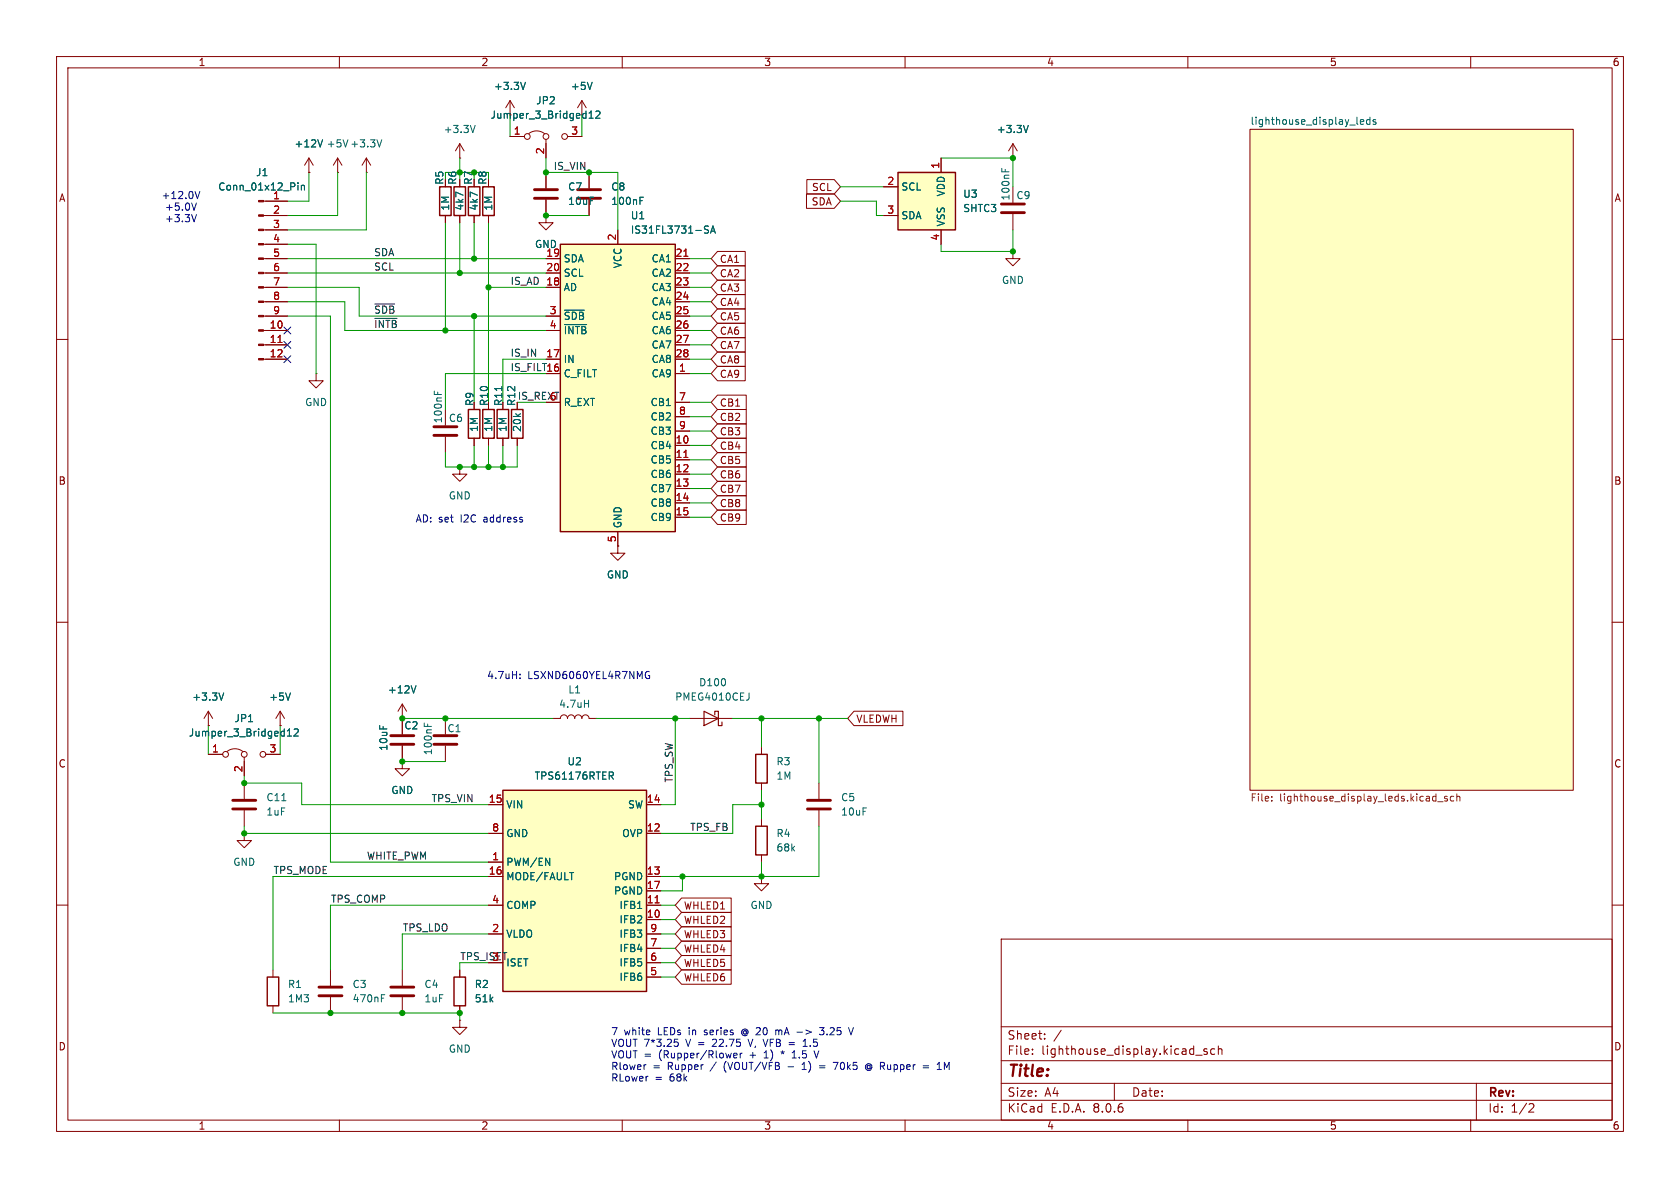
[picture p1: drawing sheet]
<svg xmlns="http://www.w3.org/2000/svg" width="297mm" height="210mm" viewBox="0 0 297 210" stroke-linecap="round" stroke-linejoin="round" font-family="sans-serif">
<g fill="none" stroke="#840000" stroke-width=".18">
<path d="M10 10h277v190h-277zM12 12h273v186h-273zM60 10v2M110 10v2M160 10v2M210 10v2M260 10v2M96.5 38.1v1.3h1.3l-1.3 1.2-1.3-1.2h1.3M96.5 38.1h.1M221 22.9h57.1v116.8h-57.1zM10 60h2M285 60h2"/>
<path d="M10 110h2M285 110h2M36.8 128.3h.1M36.8 125.7l-.7 1.3M36.8 125.7v2.6M36.8 125.7l.8 1.3M36.8 133.4h2.6M40.1 132.8a2.26 2.26 0 0 1 2.8 0M43.2 133.9v3.3M47 133.4h2.5M49.5 128.3h.1M49.5 125.7l-.7 1.3"/>
<path d="M49.5 125.7v2.6M49.5 125.7l.8 1.3M10 160h2M285 160h2M177 166h108v32h-108zM60 198v2M110 198v2M160 198v2M177 194.5h108M177 191.5h108M177 187.5h108M177 181.5h108"/>
<path d="M182.5 186.3v.1M182.5 185.5v.1M184.7 183.6v.1M184.7 182.8v.1M187.6 182.1l-1.3 2M197 191.5v3M210 198v2M211.4 186.5h1.1M213.4 185.5l-.4-.1-.2 .2 .1 .2 .5 .2v.3h-.6M214.7 185.5l-.4-.1-.3 .3v.4l.2 .2h.5M215.4 185.5l.2-.1 .4 .1v.9M215.4 184.9v1.5"/>
<path d="M260 198v2M261 191.5v6.5M270.5 195.1l.5 .1 .2 .3-1 1.1h1"/>
<circle cx="39.9" cy="133.4" r=".51"/>
<circle cx="43.2" cy="133.4" r=".51"/>
<circle cx="46.5" cy="133.4" r=".51"/>
</g>
<path d="M221 22.9h57.1v116.8h-57.1z" fill="#ffffc2" stroke="#ffffc2" stroke-width=".18"/>
<path d="M240.5 21.6l.6-.2-.1-.2-.3-.1-.2 .2 .1 .6h.4M242.2 21.2l-.4-.1-.2 .3 .1 .5h.5M242.2 20.7v1.3M243.2 21.2l-.3-.1-.2 .2 .1 .2 .4 .1v.3h-.5M39.6 122.5l-.5 1.3M50.8 130.1h.7M50.8 129.2l.4-.4v1.3M51.3 122.5l-.4 1.3M52 129l.5-.2 .2 .4-.8 .9h.8" fill="none" stroke="#006464" stroke-width=".18"/>
<path d="M224.8 141.5v.1M224.8 140.8v.1M253.7 140.8h.2M253.9 140.3v1.3M253.9 141.5l-.2 .1M254.2 141.7h.9M255.9 140.8h-.3l-.2 .1v.2l.5 .1v.3h-.5M257 140.8h-.4l-.2 .2 .1 .5h.5M257.5 140.9l.2-.1h.3l.1 .8M257.5 140.3v1.3" fill="none" stroke="#725600" stroke-width=".18"/>
<path d="M158.7 30.5h10.2v10.1h-10.2z" fill="#ffffc2"/>
<path d="M158.7 30.5h10.2v10.1h-10.2zM47.2 172.7h2.1v5.1h-2.1z" fill="none" stroke="#840000" stroke-width=".25"/>
<g fill="none" stroke="#840000" stroke-width=".18">
<path d="M96.5 30.5v2.8M96.5 35.3v2.8M104.1 30.5v2.8M104.1 35.3v2.8M156.2 33h2.5M156.2 38.1h2.5M166.4 27.9v2.6M166.4 40.6v2.6M179.1 44.5v1.2h1.2l-1.2 1.3-1.3-1.3h1.3M179.1 44.5h.1M109.2 96.5v1.3h1.3l-1.3 1.3-1.3-1.3h1.3M109.2 96.5h.1"/>
<path d="M43.2 138.4v2.8M43.2 147.3v1.3h1.2l-1.2 1.3-1.3-1.3h1.3M43.2 147.3h.1M43.2 143.3v2.8M48.3 171.5v1.2M48.3 177.8v1.3M58.4 171.5v2.7M58.4 176.3v2.8M71.1 171.5v2.7M71.1 176.3v2.8"/>
</g>
<path d="M94.5 35.1h4.1M94.5 33.5h4.1M102.1 35.1h4.1M102.1 33.5h4.1M41.1 143h4.1M41.1 141.5h4.1M56.4 176h4.1M56.4 174.5h4.1M69.1 176h4.1M69.1 174.5h4.1" fill="none" stroke="#840000" stroke-width=".51"/>
<path d="M113.1 35.5h.5M113.1 34.9h.6M49.8 141.5h.7M67.4 176.4h.4M67.4 175.8h.6" fill="none" stroke="#006464" stroke-width=".18"/>
<path d="M88.9 139.7h25.4v35.6h-25.4z" fill="#ffffc2"/>
<path d="M82.8 33h2v5.1h-2zM82.8 72.4h2v5.1h-2zM85.3 72.4h2.1v5.1h-2.1zM87.9 72.4h2v5.1h-2zM90.4 72.4h2.1v5.1h-2.1zM88.9 139.7h25.4v35.6h-25.4zM133.6 146.1h2v5h-2z" fill="none" stroke="#840000" stroke-width=".25"/>
<g fill="none" stroke="#840000" stroke-width=".18">
<path d="M83.8 38.1v1.3M179.1 27.9h.1M179.1 25.4v2.5M179.1 37.8v2.8M179.1 25.4l-.8 1.3M179.1 25.4l.7 1.3M83.8 71.1v1.3M83.8 77.5v1.2M86.4 71.1v1.3M86.4 77.5v1.2M88.9 71.1v1.3M88.9 77.5v1.2"/>
<path d="M91.4 71.1v1.3M91.4 77.5v1.2M81.3 82.6v1.2h1.2l-1.2 1.3-1.3-1.3h1.3M81.3 82.6h.1M71.1 127h.1M71.1 134.6v1.3h1.3l-1.3 1.3-1.3-1.3h1.3M71.1 134.6h.1M71.1 124.5l-.7 1.2M71.1 124.5v5.3M71.1 131.8v2.8M71.1 124.5l.8 1.2M78.7 127v2.8"/>
<path d="M78.7 131.8v2.8M97.8 127h1.3a.64 .64 0 0 1 .6-.6 .64 .64 0 0 1 .6 .6 .64 .64 0 0 1 .7-.6 .64 .64 0 0 1 .6 .6 .64 .64 0 0 1 .6-.6 .64 .64 0 0 1 .7 .6 .64 .64 0 0 1 .6-.6 .64 .64 0 0 1 .6 .6h1.3M86.4 152.4h2.5M86.4 147.3h2.5M86.4 154.9h2.5M86.4 142.2h2.5M114.3 147.3h2.5M114.3 154.9h2.5M114.3 142.2h2.5M114.3 157.5h2.5M134.6 144.8v1.3M134.6 151.1v1.3"/>
<path d="M86.4 160h2.5M86.4 165.1h2.5M114.3 162.6h2.5M114.3 160h2.5M114.3 165.1h2.5M114.3 172.7h2.5M114.3 170.2h2.5M114.3 167.6h2.5"/>
</g>
<g fill="none" stroke="#006464" stroke-width=".18">
<path d="M177.1 29.8v.6M177.7 29.9v.5M181.8 22.2l-.4 1.2M88.7 68.3v.7M73.5 121.2l-.4 1.3M75 127.8v.6M75.6 128v.4M103.3 124.4h.7M104 123.8v1.2M107.7 136.5h.5l.2 .2-.1 .4h-.6M108 137.1l.4 .6M96.5 151.7l.7 1.3v-1.3"/>
<path d="M100.7 154.2h.7M112.7 160.6h.7"/>
</g>
<path d="M115.8 159.6h.7" fill="none" stroke="#a90000" stroke-width=".18"/>
<path d="M177 37.6h4.1M177 36.1h4.1M69.1 131.6h4.1M69.1 130h4.1M76.7 131.6h4.1M76.7 130h4.1" fill="none" stroke="#840000" stroke-width=".51"/>
<path d="M99.1 43.2h20.3v50.8h-20.3z" fill="#ffffc2"/>
<path d="M77.7 33h2.1v5.1h-2.1zM80.3 33h2v5.1h-2zM85.3 33h2.1v5.1h-2.1zM99.1 43.2h20.3v50.8h-20.3zM133.6 133.4h2v5h-2zM80.3 172.7h2v5.1h-2z" fill="none" stroke="#840000" stroke-width=".25"/>
<g fill="none" stroke="#840000" stroke-width=".18">
<path d="M90.2 17.8l-.8 1.3M90.2 17.8v2.5M90.2 17.8l.7 1.3M102.9 17.8l-.8 1.3M102.9 17.8v2.5M102.9 17.8l.7 1.3M46.6 38.1h4.2M46.6 35.6h4.2M54.6 30.5h.1M54.6 27.9l-.8 1.3M54.6 27.9v2.6M54.6 27.9l.8 1.3"/>
<path d="M59.7 30.5h.1M59.7 27.9l-.8 1.3M59.7 27.9v2.6M59.7 27.9l.8 1.3M64.8 30.5h.1M64.8 27.9l-.8 1.3M64.8 27.9v2.6M64.8 27.9l.7 1.3M78.7 38.1v1.3M81.3 27.9h.1M81.3 25.4v2.5M81.3 38.1v1.3"/>
<path d="M81.3 25.4l-.8 1.3M81.3 25.4l.7 1.3M83.8 38.1v1.3M86.4 38.1v1.3M90.2 24.1h2.5M93.5 23.6a2.26 2.26 0 0 1 2.8 0M96.5 38.1h.1M96.5 24.6v3.3M96.5 30.5v2.8M96.5 35.3v2.8M100.3 24.1h2.6M104.1 30.5v2.8"/>
<path d="M104.1 35.3v2.8M142.6 34.3h4.9l1.1 1.3-1.1 1.2h-4.9zM142.6 31.7h4.9l1.1 1.3-1.1 1.3h-4.9zM156.2 38.1h2.5M156.2 33h2.5M166.4 27.9v2.6M179.1 27.9h.1M46.6 50.8h4.2M46.6 45.7h4.2M46.6 48.3h4.2M46.6 53.3h4.2M46.6 55.9h4.2"/>
<path d="M46.6 58.4h4.2M46.6 43.2h4.2M46.6 40.6h4.2M96.5 50.8h2.6M96.5 45.7h2.6M96.5 48.3h2.6M96.5 55.9h2.6M96.5 58.4h2.6M109.2 40.6v2.6M119.4 50.8h2.5M119.4 45.7h2.5M119.4 48.3h2.5"/>
<path d="M119.4 53.3h2.5M119.4 55.9h2.5M119.4 58.4h2.5M126.8 49.5h4.9v2.6h-4.9l-1.1-1.3zM126.8 57.1h4.9v2.6h-4.9l-1.1-1.3zM126.8 54.6h4.9v2.6h-4.9l-1.1-1.3zM126.8 52.1h4.9v2.5h-4.9l-1.1-1.3zM126.8 59.7h4.9v2.5h-4.9l-1.1-1.2zM126.8 44.4h4.9v2.6h-4.9l-1.1-1.3zM126.8 47h4.9v2.5h-4.9l-1.1-1.2zM166.4 40.6v2.6M46.6 63.5h4.2"/>
<path d="M46.6 61h4.2M55.9 66v1.3h1.2l-1.2 1.3-1.3-1.3h1.3M55.9 66h.1M78.7 77.2v2.8M83.8 71.1v1.3M83.8 77.5v1.2M86.4 71.1v1.3M86.4 77.5v1.2M88.9 71.1v1.3M88.9 77.5v1.2M91.4 71.1v1.3M91.4 77.5v1.2"/>
<path d="M96.5 66h2.6M96.5 63.5h2.6M119.4 66h2.5M119.4 78.7h2.5M119.4 63.5h2.5M119.4 61h2.5M119.4 71.1h2.5M119.4 73.7h2.5M119.4 76.2h2.5M126.8 74.9h5.1v2.6h-5.1l-1.1-1.3zM126.8 77.5h5.1v2.5h-5.1l-1.1-1.3zM126.8 72.4h5.1v2.5h-5.1l-1.1-1.2z"/>
<path d="M126.8 69.8h5.1v2.6h-5.1l-1.1-1.3zM126.8 64.8h4.9v2.5h-4.9l-1.1-1.3zM126.8 62.2h4.9v2.6h-4.9l-1.1-1.3zM109.2 96.5h.1M109.2 94v2.5M119.4 81.3h2.5M119.4 83.8h2.5M119.4 86.4h2.5M119.4 88.9h2.5M119.4 91.4h2.5M126.8 87.6h5.1v2.6h-5.1l-1.1-1.3zM126.8 82.5h5.1v2.6h-5.1l-1.1-1.3z"/>
<path d="M126.8 90.2h5.1v2.5h-5.1l-1.1-1.3zM126.8 85.1h5.1v2.5h-5.1l-1.1-1.2zM126.8 80h5.1v2.6h-5.1l-1.1-1.3zM36.8 128.3h.1M36.8 133.4h2.6M43.2 134.6v2.6M47 133.4h2.5M49.5 128.3h.1M71.1 134.6h.1M71.1 127h.1M71.1 127v2.8M71.1 131.8v2.8"/>
<path d="M121.9 127h7.6M134.6 132.1v1.3M134.6 138.4v1.3M144.8 138.4v2.8M151 125.7h8.6v2.6h-8.6l-1.1-1.3zM86.4 152.4h2.5M86.4 147.3h2.5M86.4 154.9h2.5M86.4 142.2h2.5M114.3 147.3h2.5M114.3 154.9h2.5M114.3 142.2h2.5"/>
<path d="M114.3 157.5h2.5M120.5 158.7h8.8v2.6h-8.8l-1.1-1.3zM134.6 154.9v1.3h1.3l-1.3 1.3-1.3-1.3h1.3M134.6 154.9h.1M144.8 143.3v2.8M81.3 171.5v1.2M81.3 177.8v1.3M86.4 160h2.5M86.4 165.1h2.5M114.3 162.6h2.5M114.3 160h2.5M114.3 165.1h2.5"/>
<path d="M114.3 172.7h2.5M114.3 170.2h2.5M114.3 167.6h2.5M120.5 161.3h8.8v2.5h-8.8l-1.1-1.2zM120.5 171.4h8.8v2.6h-8.8l-1.1-1.3zM120.5 166.4h8.8v2.5h-8.8l-1.1-1.3zM120.5 163.8h8.8v2.6h-8.8l-1.1-1.3zM120.5 168.9h8.8v2.6h-8.8l-1.1-1.3zM81.3 180.3v1.3h1.2l-1.2 1.3-1.3-1.3h1.3M81.3 180.3h.1"/>
<circle cx="93.2" cy="24.1" r=".51"/>
<circle cx="96.5" cy="24.1" r=".51"/>
<circle cx="99.8" cy="24.1" r=".51"/>
</g>
<path d="M120.9 45.3h.7M49.1 60.5h.8M120.9 80.9h.7M115.8 159.6h.7" fill="none" stroke="#a90000" stroke-width=".18"/>
<g fill="none" stroke="#006464" stroke-width=".18">
<path d="M92.9 14.5l-.4 1.3M104.1 20l.4-.4v1.3M104.7 14.5l-.4 1.3M105.3 19.8l.5-.2 .3 .4-.8 .9h.8M52.7 32.3v.2M52.7 32.8v.8M53.3 32.8v.8M53.3 32.9l.2-.1h.3v.8M57 24.7l-.4 1.3M67.5 24.7l-.4 1.3M84 22.2l-.4 1.2M104.1 20.9h.8"/>
<path d="M113.1 35.5h.5M113.1 34.9h.6M181.8 22.2l-.4 1.2M99.8 54.8h3.5M99.8 57.4h3.9M124.6 40.4l.5 .3 .2 .3-.3 .2h-.5M125.3 40l-.5-.1-.2 .2M125.6 41.2l.4-1.3 .5 1.3M125.7 40.9h.6M76.8 69.1v.6M77.4 69.3v.4M88.7 68.3v.7"/>
<path d="M39.6 122.5l-.5 1.3M50.8 130.1h.7M50.8 129.2l.4-.4v1.3M51.3 122.5l-.4 1.3M52 129l.5-.2 .2 .4-.8 .9h.8M73.5 121.2l-.4 1.3M107.7 136.5h.5l.2 .2-.1 .4h-.6M108 137.1l.4 .6M132.4 122.5v.9l-.3 .4M96.5 151.7l.7 1.3v-1.3M100.7 154.2h.7M112.7 160.6h.7"/>
</g>
<path d="M124.5 125.7l2.5 1.3-2.5 1.3zM126.4 126.4v-.7h.6v2.6h.6v-.7" fill="none" stroke="#840000" stroke-width=".2"/>
<g fill="#840000" stroke="#840000" stroke-width=".18">
<path d="M45.7 63.4h.9v.2h-.9z"/>
<path d="M45.7 60.8h.9v.3h-.9z"/>
<path d="M45.7 58.3h.9v.2h-.9z"/>
<path d="M45.7 55.8h.9v.2h-.9z"/>
<path d="M45.7 53.2h.9v.3h-.9z"/>
<path d="M45.7 50.7h.9v.2h-.9z"/>
<path d="M45.7 48.1h.9v.3h-.9z"/>
<path d="M45.7 45.6h.9v.2h-.9z"/>
<path d="M45.7 43.1h.9v.2h-.9z"/>
<path d="M45.7 40.5h.9v.3h-.9z"/>
<path d="M45.7 38h.9v.2h-.9z"/>
<path d="M45.7 35.4h.9v.3h-.9z"/>
</g>
<path d="M76.7 77h4.1M76.7 75.4h4.1M142.7 143h4.1M142.7 141.5h4.1" fill="none" stroke="#840000" stroke-width=".51"/>
<path d="M66.3 56.3h3.9M66.3 53.7h3.5" fill="none" stroke="#0f0f0f" stroke-width=".18"/>
<g fill="none" stroke="#0000c2" stroke-width=".18">
<path d="M34.5 33.8l.4 1.3 .4-1.3M34.7 35.9l-.4 1.3M34.7 37.9l-.4 1.3M91.9 119.8v.2M91.9 119.2v.1M114.3 118.8h.5M114.6 119.4h.3v.4l-.3 .2-.3-.1M114.2 188.2l-.2 .1M119.4 184.2h.3l.2 .2-.1 .5-.4 .1M129.7 186.6l.6-.1-.1-.3h-.3l-.2 .2 .1 .6h.4M130.8 186.2v.8M131.2 186.2l-.4 .2"/>
<path d="M131.5 182a.59 .59 0 0 0-.4 .5 .59 .59 0 0 0 .4 .6M132.2 183.7l.5 1.3M135.1 187h.7M137.1 182.1v.8M137.1 182.2l.4-.1 .2 .2M138.3 186.1l-.1 .2M139.3 188.6h1M140 187h.8M140.4 185.7v1.3M140.9 182.4h1M141.8 189.1h.7M141.8 188.2l.4-.4v1.3"/>
<path d="M142 185h.7M142.1 184l.2-.3v1.3M143.9 185.7l.4 1.3 .5-1.3M144.9 181.7h.8l-.5 .4 .4 .2v.5l-.2 .1-.5-.1M144.9 188.4h.9M144.9 188.8h.9M147.3 187.8h.8l-.5 1.3M150 181.7l.4 1.2 .5-1.2M153.8 188.5a.31 .31 0 0 0-.4-.1 .31 .31 0 0 0 0 .5 .31 .31 0 0 0 .4-.1M153.8 188.3v.5M154.1 188.7l-.1 .2-.2-.1M154.1 188.4a.6 .6 0 0 0-.8-.3 .6 .6 0 0 0-.2 .9 .6 .6 0 0 0 .9 .1"/>
<path d="M163.2 188.4h1M163.2 188.8h1M165.8 188.1l.2-.3v1.3M167.4 188.7l-.4-.9v1.3"/>
</g>
<g fill="none" stroke="#009600" stroke-width=".18">
<path d="M54.6 30.5v5.1h-3.8M59.7 30.5v7.6h-8.9M64.8 30.5v10.1h-14M78.7 39.4v19M78.7 30.5h7.7M81.3 27.9v2.6M81.3 39.4v8.9M83.8 39.4v6.3M86.4 39.4v31.7M90.2 20.3v3.8M96.5 27.9v2.6h12.7v10.1M96.5 38.1h7.6"/>
<path d="M102.9 20.3v3.8M148.6 35.6h6.3v2.5h1.3M148.6 33h7.6M166.4 27.9h12.7v5.1M50.8 55.9h7.6v96.5h28M50.8 50.8h12.7v5.1h33M50.8 53.3h10.2v5.1h35.5M50.8 45.7h45.7M50.8 48.3h45.7M50.8 43.2h5.1v22.8M83.8 55.9v15.2M86.4 50.8h10.1"/>
<path d="M121.9 55.9h3.8M121.9 53.3h3.8M121.9 58.4h3.8M121.9 45.7h3.8M121.9 50.8h3.8M121.9 48.3h3.8M179.1 40.6v3.9h-12.7v-1.3M83.8 78.7v3.9M86.4 78.7v3.9M88.9 78.7v3.9M91.4 78.7v3.9h-12.7v-2.6M91.4 71.1h5.1"/>
<path d="M96.5 66h-17.8v6.4M96.5 63.5h-7.6v7.6M121.9 63.5h3.8M121.9 78.7h3.8M121.9 61h3.8M121.9 66h3.8M121.9 71.1h3.8M121.9 76.2h3.8M121.9 73.7h3.8M121.9 88.9h3.8M121.9 91.4h3.8M121.9 86.4h3.8"/>
<path d="M121.9 83.8h3.8M121.9 81.3h3.8M36.8 128.3v5.1M43.2 137.2v1.2h10.1v3.8h33.1M49.5 128.3v5.1M71.1 127h26.7M71.1 134.6h7.6M105.4 127h16.5M119.4 127v15.2h-2.6M129.5 127h20.4M134.6 127v5.1M134.6 139.7v5.1"/>
<path d="M144.8 127v11.4M43.2 146.1v1.2h43.2M86.4 154.9h-38.1v16.6M120.6 154.9v2.6h-3.8M134.6 142.2h-5.1v5.1h-12.7M134.6 152.4v2.5M144.8 146.1v8.8h-28M48.3 179.1h33v1.2M86.4 170.2h-5.1v1.3M86.4 160h-28v11.5M86.4 165.1h-15.3v6.4M116.8 165.1h2.6"/>
<path d="M116.8 170.2h2.6M116.8 160h2.6M116.8 162.6h2.6M116.8 167.6h2.6M116.8 172.7h2.6"/>
</g>
<path d="M50.2 57.8l1.2 1.2M51.4 57.8l-1.2 1.2M50.2 62.9l1.2 1.2M50.2 60.4l1.2 1.2M51.4 62.9l-1.2 1.2M51.4 60.4l-1.2 1.2" fill="none" stroke="#000084" stroke-width=".18"/>
<g fill="#009600" stroke="#009600" stroke-width=".18">
<circle cx="83.8" cy="55.9" r=".46"/>
<circle cx="78.7" cy="58.4" r=".46"/>
<circle cx="43.2" cy="147.3" r=".46"/>
<circle cx="81.3" cy="179.1" r=".46"/>
<circle cx="71.1" cy="179.1" r=".46"/>
<circle cx="58.4" cy="179.1" r=".46"/>
<circle cx="43.2" cy="138.4" r=".46"/>
<circle cx="134.6" cy="154.9" r=".46"/>
<circle cx="120.6" cy="154.9" r=".46"/>
<circle cx="119.4" cy="127" r=".46"/>
<circle cx="134.6" cy="127" r=".46"/>
<circle cx="144.8" cy="127" r=".46"/>
<circle cx="134.6" cy="142.2" r=".46"/>
<circle cx="179.1" cy="27.9" r=".46"/>
<circle cx="179.1" cy="44.5" r=".46"/>
<circle cx="71.1" cy="134.6" r=".46"/>
<circle cx="71.1" cy="127" r=".46"/>
<circle cx="83.8" cy="82.6" r=".46"/>
<circle cx="86.4" cy="82.6" r=".46"/>
<circle cx="88.9" cy="82.6" r=".46"/>
<circle cx="78.7" cy="127" r=".46"/>
<circle cx="81.3" cy="82.6" r=".46"/>
<circle cx="86.4" cy="50.8" r=".46"/>
<circle cx="81.3" cy="48.3" r=".46"/>
<circle cx="81.3" cy="30.5" r=".46"/>
<circle cx="83.8" cy="45.7" r=".46"/>
<circle cx="96.5" cy="30.5" r=".46"/>
<circle cx="96.5" cy="38.1" r=".46"/>
<circle cx="104.1" cy="30.5" r=".46"/>
</g>
<text font-size="2.8" fill="#840000" x="178" y="190.9">Title:</text>
<g font-size="2.1" fill="#840000">
<text x="178" y="184">Sheet:</text>
<text x="178" y="186.7">File:</text>
<text x="184.1" y="186.7">lighthouse_display.kicad_sch</text>
<text x="178" y="196.9">KiCad</text>
<text x="178" y="194.1">Size:</text>
<text x="184.7" y="194.1">A4</text>
<text x="185.7" y="196.9">E.D.A.</text>
<text x="193.3" y="196.9">8.0.6</text>
<text x="200" y="194.1">Date:</text>
<text x="263" y="194.3">Rev:</text>
<text x="263" y="196.9">Id:</text>
<text x="267.1" y="196.9">1/2</text>
</g>
<g font-size="1.8" fill="#840000">
<text x="35" y="11.9">1</text>
<text x="85" y="11.9">2</text>
<text x="135" y="11.9">3</text>
<text x="185" y="11.9">4</text>
<text x="235" y="11.9">5</text>
<text x="285" y="11.9">6</text>
<text x="86.6" y="21.2">Jumper_3_Bridged12</text>
<text x="10.3" y="35.9">A</text>
<text x="78.6" y="32.8" transform="rotate(-90 78.6 32.8)">R5</text>
<text x="80.9" y="32.8" transform="rotate(-90 80.9 32.8)">R6</text>
<text x="86.2" y="32.8" transform="rotate(-90 86.2 32.8)">R8</text>
<text x="143.5" y="34">SCL</text>
<text x="285.3" y="35.9">A</text>
<text x="143.4" y="36.5">SDA</text>
<text x="127.2" y="46.7">CA1</text>
<text x="127.2" y="51.8">CA3</text>
<text x="127.2" y="49.2">CA2</text>
<text x="127.2" y="59.4">CA6</text>
<text x="127.2" y="56.8">CA5</text>
<text x="127.2" y="54.3">CA4</text>
<text x="127.2" y="61.9">CA7</text>
<text x="127.2" y="64.5">CA8</text>
<text x="91.4" y="70.8">IS_REXT</text>
<text x="127.2" y="67">CA9</text>
<text x="127.2" y="77.2">CB3</text>
<text x="127.2" y="74.6">CB2</text>
<text x="127.2" y="72.1">CB1</text>
<text x="127.2" y="82.2">CB5</text>
<text x="127.2" y="79.7">CB4</text>
<text x="10.3" y="85.9">B</text>
<text x="127.2" y="89.9">CB8</text>
<text x="127.2" y="84.8">CB6</text>
<text x="127.2" y="87.3">CB7</text>
<text x="285.3" y="85.9">B</text>
<text x="127.2" y="92.4">CB9</text>
<text x="151.3" y="128">VLEDWH</text>
<text x="10.3" y="135.9">C</text>
<text x="285.3" y="135.9">C</text>
<text x="120.8" y="161">WHLED1</text>
<text x="120.8" y="163.5">WHLED2</text>
<text x="120.8" y="166.1">WHLED3</text>
<text x="81.3" y="169.8">TPS_ISET</text>
<text x="120.8" y="173.7">WHLED6</text>
<text x="120.8" y="168.6">WHLED4</text>
<text x="120.8" y="171.1">WHLED5</text>
<text x="10.3" y="185.9">D</text>
<text x="285.3" y="185.9">D</text>
<text x="35" y="199.9">1</text>
<text x="85" y="199.9">2</text>
<text x="135" y="199.9">3</text>
<text x="185" y="199.9">4</text>
<text x="235" y="199.9">5</text>
<text x="285" y="199.9">6</text>
</g>
<g font-size="1.8" fill="#006464">
<text x="87.2" y="16.1">+3.3V</text>
<text x="100.8" y="16.1">+5V</text>
<text x="78.3" y="23.7">+3.3V</text>
<text x="94.7" y="18.6">JP2</text>
<text x="176.1" y="23.7">+3.3V</text>
<text x="221" y="22.1">lighthouse_display_leds</text>
<text x="52" y="26.3">+12V</text>
<text x="57.7" y="26.3">+5V +3.3V</text>
<text x="38.5" y="33.9">Conn_01x12_Pin</text>
<text x="45.2" y="31.3">J1</text>
<text x="100.3" y="33.9">C7</text>
<text x="108" y="33.9">C8</text>
<text x="159.3" y="33.9">SCL</text>
<text x="167.2" y="34.8" transform="rotate(-90 167.2 34.8)">VDD</text>
<text x="170.2" y="35.2">U3</text>
<text x="178.7" y="35.6" transform="rotate(-90 178.7 35.6)">100nF</text>
<text x="179.6" y="35.4">C9</text>
<text x="79.6" y="37.3" transform="rotate(-90 79.6 37.3)">1M</text>
<text x="82.1" y="37.3" transform="rotate(-90 82.1 37.3)">4k7</text>
<text x="84.7" y="37.3" transform="rotate(-90 84.7 37.3)">4k7</text>
<text x="87.2" y="37.3" transform="rotate(-90 87.2 37.3)">1M</text>
<text x="100.3" y="36.4">10uF</text>
<text x="108" y="36.4">100nF</text>
<text x="111.4" y="39">U1</text>
<text x="111.4" y="41.5">IS31FL3731-SA</text>
<text x="159.3" y="39">SDA</text>
<text x="167.2" y="40.1" transform="rotate(-90 167.2 40.1)">VSS</text>
<text x="170.2" y="37.7">SHTC3</text>
<text x="94.5" y="44">GND</text>
<text x="96.5" y="45.5">19</text>
<text x="99.6" y="46.6">SDA</text>
<text x="110.1" y="47.5" transform="rotate(-90 110.1 47.5)">VCC</text>
<text x="115.1" y="46.6">CA1</text>
<text x="99.6" y="51.7">AD</text>
<text x="99.6" y="49.1">SCL</text>
<text x="115.1" y="49.1">CA2</text>
<text x="115.1" y="51.7">CA3</text>
<text x="177" y="50.4">GND</text>
<text x="99.6" y="56.7">~{SDB}</text>
<text x="99.6" y="59.3">~{INTB}</text>
<text x="115.1" y="54.2">CA4</text>
<text x="115.1" y="56.7">CA5</text>
<text x="115.1" y="59.3">CA6</text>
<text x="99.6" y="64.4">IN</text>
<text x="115.1" y="61.8">CA7</text>
<text x="115.1" y="64.4">CA8</text>
<text x="53.8" y="72">GND</text>
<text x="83.9" y="71.9" transform="rotate(-90 83.9 71.9)">R9</text>
<text x="86.5" y="71.9" transform="rotate(-90 86.5 71.9)">R10</text>
<text x="89" y="71.9" transform="rotate(-90 89 71.9)">R11</text>
<text x="91.3" y="71.9" transform="rotate(-90 91.3 71.9)">R12</text>
<text x="99.6" y="66.9">C_FILT</text>
<text x="99.6" y="72">R_EXT</text>
<text x="114.9" y="72">CB1</text>
<text x="115.1" y="66.9">CA9</text>
<text x="78.3" y="74.9" transform="rotate(-90 78.3 74.9)">100nF</text>
<text x="79.3" y="74.8">C6</text>
<text x="84.7" y="76.4" transform="rotate(-90 84.7 76.4)">1M</text>
<text x="87.2" y="76.4" transform="rotate(-90 87.2 76.4)">1M</text>
<text x="89.8" y="76.4" transform="rotate(-90 89.8 76.4)">1M</text>
<text x="92.3" y="76.4" transform="rotate(-90 92.3 76.4)">20k</text>
<text x="114.9" y="74.5">CB2</text>
<text x="114.9" y="77.1">CB3</text>
<text x="114.9" y="79.6">CB4</text>
<text x="114.9" y="82.1">CB5</text>
<text x="79.2" y="88.5">GND</text>
<text x="114.9" y="84.7">CB6</text>
<text x="114.9" y="87.2">CB7</text>
<text x="114.9" y="89.8">CB8</text>
<text x="110.1" y="93.5" transform="rotate(-90 110.1 93.5)">GND</text>
<text x="114.9" y="92.3">CB9</text>
<text x="107.2" y="102.5">GND</text>
<text x="33.9" y="124.1">+3.3V</text>
<text x="47.5" y="124.1">+5V</text>
<text x="68.5" y="122.8">+12V</text>
<text x="98.7" y="125.3">4.7uH</text>
<text x="100.4" y="122.8">L1</text>
<text x="119.3" y="124.1">PMEG4010CEJ</text>
<text x="123.5" y="121.5">D100</text>
<text x="33.3" y="130.4">Jumper_3_Bridged12</text>
<text x="41.4" y="127.9">JP1</text>
<text x="71.4" y="129.1">C2</text>
<text x="79" y="129.6">C1</text>
<text x="68.7" y="132.8" transform="rotate(-90 68.7 132.8)">10uF</text>
<text x="76.6" y="133.6" transform="rotate(-90 76.6 133.6)">100nF</text>
<text x="100.2" y="135.5">U2</text>
<text x="137.2" y="135.5">R3</text>
<text x="47" y="141.8">C11</text>
<text x="69.1" y="140.6">GND</text>
<text x="89.4" y="143.1">VIN</text>
<text x="94.4" y="138">TPS61176RTER</text>
<text x="110.9" y="143.1">SW</text>
<text x="137.2" y="138">1M</text>
<text x="148.6" y="141.8">C5</text>
<text x="47" y="144.4">1uF</text>
<text x="89.4" y="148.2">GND</text>
<text x="109.9" y="148.2">OVP</text>
<text x="137.2" y="148.2">R4</text>
<text x="148.6" y="144.4">10uF</text>
<text x="41.1" y="153.3">GND</text>
<text x="89.4" y="153.3">PWM/EN</text>
<text x="89.4" y="155.8">MODE/FAULT</text>
<text x="108.4" y="155.8">PGND</text>
<text x="137.2" y="150.7">68k</text>
<text x="89.4" y="160.9">COMP</text>
<text x="108.4" y="158.3">PGND</text>
<text x="109.4" y="160.9">IFB1</text>
<text x="132.6" y="160.9">GND</text>
<text x="89.4" y="166">VLDO</text>
<text x="109.4" y="163.4">IFB2</text>
<text x="109.4" y="166">IFB3</text>
<text x="89.4" y="171">ISET</text>
<text x="109.4" y="173.6">IFB6</text>
<text x="109.4" y="171">IFB5</text>
<text x="109.4" y="168.5">IFB4</text>
<text x="50.8" y="174.9">R1</text>
<text x="50.8" y="177.4">1M3</text>
<text x="62.2" y="174.9">C3</text>
<text x="62.2" y="177.4">470nF</text>
<text x="74.9" y="174.9">C4</text>
<text x="74.9" y="177.4">1uF</text>
<text x="83.8" y="174.9">R2</text>
<text x="83.8" y="177.4">51k</text>
<text x="79.2" y="186.3">GND</text>
</g>
<g font-size="1.8" fill="#a90000">
<text x="90.7" y="23.9">1</text>
<text x="100.9" y="23.9">3</text>
<text x="96.3" y="27.4" transform="rotate(-90 96.3 27.4)">2</text>
<text x="166.1" y="29.9" transform="rotate(-90 166.1 29.9)">1</text>
<text x="48.2" y="35.3">1</text>
<text x="156.8" y="32.8">2</text>
<text x="48.2" y="37.8">2</text>
<text x="48.2" y="40.4">3</text>
<text x="156.8" y="37.8">3</text>
<text x="48.2" y="42.9">4</text>
<text x="48.2" y="45.5">5</text>
<text x="109" y="42.6" transform="rotate(-90 109 42.6)">2</text>
<text x="119.3" y="45.5">21</text>
<text x="166.1" y="42.6" transform="rotate(-90 166.1 42.6)">4</text>
<text x="48.2" y="48">6</text>
<text x="48.2" y="50.5">7</text>
<text x="48.2" y="53.1">8</text>
<text x="96.5" y="48">20</text>
<text x="96.5" y="50.5">18</text>
<text x="119.3" y="48">22</text>
<text x="119.3" y="50.5">23</text>
<text x="119.3" y="53.1">24</text>
<text x="47.6" y="58.2">10</text>
<text x="48.2" y="55.6">9</text>
<text x="97.1" y="55.6">3</text>
<text x="97.1" y="58.2">4</text>
<text x="119.3" y="55.6">25</text>
<text x="119.3" y="58.2">26</text>
<text x="47.6" y="60.7">11</text>
<text x="47.6" y="63.2">12</text>
<text x="96.5" y="63.2">17</text>
<text x="96.5" y="65.8">16</text>
<text x="119.3" y="60.7">27</text>
<text x="119.3" y="63.2">28</text>
<text x="119.9" y="65.8">1</text>
<text x="97.1" y="70.9">6</text>
<text x="119.9" y="70.9">7</text>
<text x="119.9" y="73.4">8</text>
<text x="119.9" y="75.9">9</text>
<text x="119.3" y="78.5">10</text>
<text x="119.3" y="81">11</text>
<text x="119.3" y="83.6">12</text>
<text x="119.3" y="86.1">13</text>
<text x="119.3" y="88.6">14</text>
<text x="109" y="96" transform="rotate(-90 109 96)">5</text>
<text x="119.3" y="91.2">15</text>
<text x="37.4" y="133.1">1</text>
<text x="42.9" y="136.6" transform="rotate(-90 42.9 136.6)">2</text>
<text x="47.6" y="133.1">3</text>
<text x="86.3" y="142">15</text>
<text x="114.3" y="142">14</text>
<text x="86.9" y="147.1">8</text>
<text x="114.3" y="147.1">12</text>
<text x="86.3" y="154.7">16</text>
<text x="86.9" y="152.1">1</text>
<text x="114.3" y="154.7">13</text>
<text x="86.9" y="159.8">4</text>
<text x="114.3" y="159.8">11</text>
<text x="114.3" y="157.2">17</text>
<text x="86.9" y="164.8">2</text>
<text x="114.3" y="162.3">10</text>
<text x="114.9" y="167.4">7</text>
<text x="114.9" y="164.8">9</text>
<text x="86.9" y="169.9">3</text>
<text x="114.9" y="172.5">5</text>
<text x="114.9" y="169.9">6</text>
</g>
<g font-size="1.8" fill="#0000c2">
<text x="28.5" y="35.4">+12.0V</text>
<text x="29.1" y="37.4">+5.0V</text>
<text x="29.1" y="39.5">+3.3V</text>
<text x="73.4" y="92.6">AD: set</text>
<text x="81.5" y="92.6">I2C</text>
<text x="85.8" y="92.6">address</text>
<text x="86" y="120.2">4.7uH:</text>
<text x="93.3" y="120.2">LSXND6060YEL4R7NMG</text>
<text x="107.9" y="183.2">7</text>
<text x="107.9" y="185.3">VOUT 7*3.25</text>
<text x="110.3" y="183.2">white</text>
<text x="116.4" y="183.2">LEDs</text>
<text x="121.4" y="185.3">V =</text>
<text x="122" y="183.2">in</text>
<text x="125" y="183.2">series</text>
<text x="126.4" y="185.3">22.75</text>
<text x="131.8" y="183.2">@ 20</text>
<text x="133" y="185.3">V, VFB =</text>
<text x="138.2" y="183.2">mA</text>
<text x="142.1" y="183.2">-&gt;</text>
<text x="143.3" y="185.3">1.5</text>
<text x="146.4" y="183.2">3.25</text>
<text x="107.9" y="187.3">VOUT =</text>
<text x="107.9" y="189.3">Rlower</text>
<text x="107.9" y="191.4">RLower</text>
<text x="115.4" y="189.3">=</text>
<text x="115.8" y="191.4">=</text>
<text x="116.6" y="187.3">(Rupper/Rlower</text>
<text x="118.2" y="189.3">Rupper</text>
<text x="118.5" y="191.4">68k</text>
<text x="125.9" y="189.3">/</text>
<text x="128.4" y="189.3">(VOUT/VFB</text>
<text x="132.8" y="187.3">+</text>
<text x="135.6" y="187.3">1)</text>
<text x="138.8" y="187.3">*</text>
<text x="140.9" y="187.3">1.5</text>
<text x="142.7" y="189.3">1)</text>
<text x="148.6" y="189.3">70k5</text>
<text x="154.5" y="189.3">@ Rupper</text>
<text x="165" y="189.3">=</text>
<text x="167.8" y="189.3">1M</text>
</g>
<text font-size="1.8" fill="#009600" x="83.7" y="32.8" transform="rotate(-90 83.7 32.8)">R7</text>
<g font-size="1.8" fill="#0f0f0f">
<text x="97.8" y="30.1">IS_VIN</text>
<text x="66" y="47.9">SCL</text>
<text x="66" y="45.4">SDA</text>
<text x="90.2" y="50.5">IS_AD 18</text>
<text x="66" y="58.1">~{INTB}</text>
<text x="66" y="55.5">~{SDB}</text>
<text x="90.2" y="65.7">IS_FILT16</text>
<text x="90.2" y="63.2">IS_IN</text>
<text x="76.2" y="141.9">TPS_VIN</text>
<text x="119" y="138.4" transform="rotate(-90 119 138.4)">TPS_SW</text>
<text x="121.9" y="147">TPS_FB</text>
<text x="48.3" y="154.6">TPS_MODE</text>
<text x="64.8" y="152.1">WHITE_PWM</text>
<text x="58.4" y="159.7">TPS_COMP</text>
<text x="71.1" y="164.8">TPS_LDO</text>
</g>
<g font-size="1.8" fill="#725600">
<text x="221" y="142">File:</text>
<text x="226.2" y="142">lighthouse_display_leds.kicad_sch</text>
</g>
</svg>
